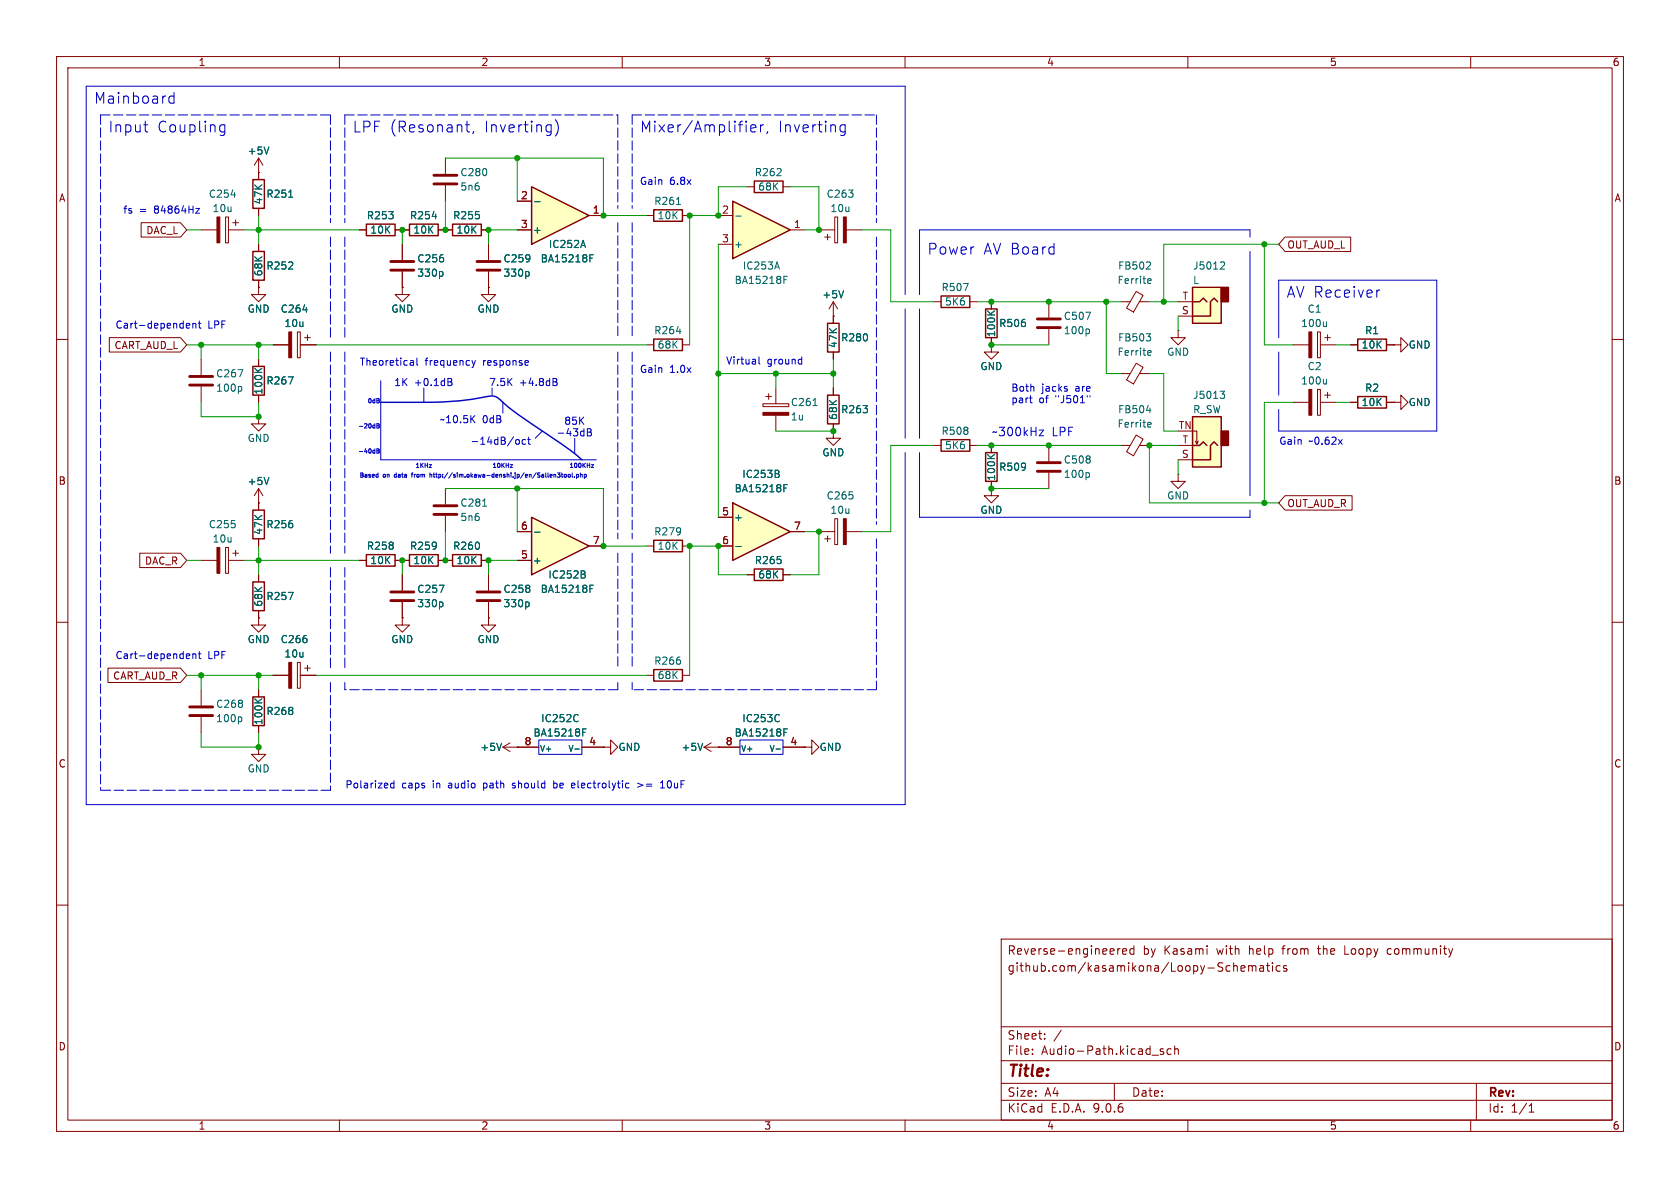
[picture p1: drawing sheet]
<svg xmlns="http://www.w3.org/2000/svg" width="297mm" height="210mm" viewBox="0 0 297 210" stroke-linecap="round" stroke-linejoin="round" font-family="sans-serif">
<g fill="none" stroke="#840000" stroke-width=".18">
<path d="M10 10h277v190h-277zM12 12h273v186h-273zM60 10v2M110 10v2M160 10v2M210 10v2M260 10v2M10 60h2M285 60h2M10 110h2M285 110h2M10 160h2"/>
<path d="M177 166h108v32h-108zM197.6 167.7v1M198 167.7l-.3 .1-.1 .2M198.5 168.2l.7-.1-.1-.3-.4-.1-.2 .2v.7h.6M200.5 167.8l-.5-.1-.3 .3v.4l.2 .2h.6M200.5 167.2v1.5M213.4 167.2v.1M213.4 167.7v1M218.3 170.7h.2l.2 .2v.8M219.4 171.2l.7-.1-.1-.3-.4-.1-.2 .2 .1 .7h.5M220.7 170.8l.5-.1 .2 .2M220.7 170.7v1"/>
<path d="M221.4 170.9l.2-.2 .4 .1v.9M221.4 170.9v.8M222.7 170.8h.6l.1 .9M223.4 171.1h-.5a.29 .29 0 0 0-.2 .3 .29 .29 0 0 0 .2 .3l.5-.1M223.9 170.7h.6M224.1 170.2v1.3l.4 .2M225 170.2v.1M225 170.7v1M226.3 170.8l-.4-.1-.3 .3v.4l.1 .2h.6M227.5 170.8l-.4-.1-.2 .2 .1 .2 .5 .2v.3h-.6M237.7 167.2v1.5h.8M245.5 167.7l-.3 .3v.4l.3 .3"/>
<path d="M285 160h2M60 198v2M110 198v2M160 198v2M177 194.5h108M177 191.5h108M177 187.5h108M177 181.5h108M182.5 186.3v.1M182.5 185.5v.1M184.7 183.6v.1M184.7 182.8v.1"/>
<path d="M187.6 182.1l-1.3 2M197 191.5v3M205.7 185.5l-.4-.1-.2 .2 .1 .2 .5 .2v.3h-.6M207 185.5l-.4-.1-.3 .3v.4l.2 .2h.5M207.7 185.5l.2-.1 .3 .1 .1 .9M207.7 184.9v1.5M210 198v2M260 198v2M261 191.5v6.5M270.3 196.6h.9M270.3 195.5l.4-.4v1.5"/>
</g>
<path d="M210.8 73.7h5.1v8.9h-5.1z" fill="#ffffc2"/>
<path d="M215.9 76.2h1.3v2.5h-1.3z" fill="#840000" stroke="#840000" stroke-width=".25"/>
<path d="M133.3 32h5.1v2h-5.1zM240 59.9h5.1v2.1h-5.1zM210.8 73.7h5.1v8.9h-5.1zM210.8 78.7h1.3l.6-.6 .7 .6M215.3 78.7l-.7-.6-.6 .6v2.6h-3.2M240 70.1h5.1v2h-5.1zM64.8 98h5v2.1h-5zM72.4 98h5.1v2.1h-5.1zM80 98h5.1v2.1h-5.1zM115.6 118.4h5v2h-5zM44.7 123.2h2v5.1h-2z" fill="none" stroke="#840000" stroke-width=".25"/>
<g fill="none" stroke="#840000" stroke-width=".18">
<path d="M132.1 33h1.2M138.4 33h1.3M147.6 38.4h.5v4.5h-.5zM144.8 40.6h2.8M145.8 41.9h1M146.3 41.4v1M149.6 40.6h2.8M208.3 78.7h2.5M210.8 76.2h.8v2.3l.2-.5M211.3 78l.3 .5M238.8 71.1h1.2M238.8 61h1.2"/>
<path d="M245.1 71.1h1.3M245.1 61h1.3M246.4 61h1.2v-1.3l1.3 1.3-1.3 1.2v-1.2M246.4 61h.1M246.4 71.1h1.2v-1.2l1.3 1.2-1.3 1.3v-1.3M246.4 71.1h.1M63.5 99.1h1.3M69.8 99.1h2.6M77.5 99.1h2.5M78.7 86.4v2.8M78.7 91.2v2.8M85.1 99.1h1.3"/>
<path d="M208.3 81.3h2.5M114.3 119.4h1.3M120.6 119.4h1.3M45.7 121.9v1.3M45.7 128.3v1.2M88.9 132.1l1.3 .7M88.9 132.1h2.5M90.2 131.3l-1.3 .8M91.4 132.1h.1"/>
</g>
<path d="M215.7 69.2h.8l-.4 .4 .3 .2 .1 .4-.2 .2h-.4M85.3 89.5h.7M45 123.5l.8 .7M46.3 123.5l-.7 .6M88.7 131.4l-.5 1.3" fill="none" stroke="#006464" stroke-width=".18"/>
<path d="M149.1 38.4h.5v4.5h-.5z" fill="#840000" stroke="#840000" stroke-width=".18"/>
<path d="M76.7 89.4h4.1M76.7 90.9h4.1" fill="none" stroke="#840000" stroke-width=".51"/>
<path d="M129.5 88.9l10.2 5.1-10.2 5.1z" fill="#ffffc2"/>
<path d="M44.7 31.8h2v5h-2zM44.7 44.5h2v5h-2zM115.6 59.9h5v2.1h-5zM44.7 64.8h2v5.1h-2zM44.7 90.2h2v5.1h-2zM115.6 95.5h5v2h-5zM129.5 88.9l10.2 5.1-10.2 5.1zM44.7 102.9h2v5.1h-2zM133.3 100.6h5.1v2h-5.1z" fill="none" stroke="#840000" stroke-width=".25"/>
<g fill="none" stroke="#840000" stroke-width=".18">
<path d="M45.7 30.5v1.3M45.7 36.8v1.3M45.7 50.8v1.3h1.3l-1.3 1.2-1.3-1.2h1.3M45.7 50.8h.1M45.7 43.2v1.3M45.7 49.5v1.3M52.6 58.7h.5v4.5h-.5zM53.8 59.7h1.1M54.4 59.2v1M232.9 58.7h.5v4.5h-.5zM234.2 59.7h1M234.7 59.2v1"/>
<path d="M45.7 63.5v1.3M45.7 69.9v1.2M48.3 61h2.8M53.1 61h2.8M114.3 61h1.3M120.6 61h1.3M134.9 71.4h4.5v.5h-4.5zM135.4 70.1h1M135.9 69.6v1M137.2 68.6v2.8M137.2 73.4v2.8M228.6 61h2.8"/>
<path d="M228.6 71.1h2.8M232.9 68.8h.5v4.6h-.5zM233.4 61h2.8M233.4 71.1h2.8M234.2 69.9h1M234.7 69.3v1.1M45.7 88.9v1.3M45.7 95.3v1.2M114.3 96.5h1.3M120.6 96.5h1.3M127 91.4h2.5M127 96.5h2.5"/>
<path d="M139.7 94h2.5M45.7 101.6v1.3M45.7 108v1.2M71.1 109.2v1.3h1.3l-1.3 1.3-1.3-1.3h1.3M71.1 109.2h.1M71.1 101.6v2.8M71.1 106.4v2.8M86.4 109.2v1.3h1.2l-1.2 1.3-1.3-1.3h1.3M86.4 109.2h.1M86.4 101.6v2.8M86.4 106.4v2.8M132.1 101.6h1.2"/>
<path d="M138.4 101.6h1.3M127 132.1h3.8M138.4 132.1h3.8"/>
</g>
<g fill="none" stroke="#006464" stroke-width=".18">
<path d="M51 34.9h.8M53.6 54.8h.7M119.6 58.6h.8M234.5 56.9v.8M234.5 57.6l-.2 .1M45 65.1l.8 .7M46.3 65.1l-.7 .5M51 66.6h.8l-.5 1.3M143.7 71.7h.8M234.5 67v.9M234.5 67.8l-.2 .1M130.1 96.6h.9"/>
<path d="M137.5 83.1l.2 .3-.2 .3 .3 .3-.1 .3-.2 .1M138.6 86.3h.4M138.6 85.7h.6M51 104.7h.8l-.5 1.3M77.6 103.4h.9l-.6 1.3M78.1 106.4l.2 .3v.3l-.2 .3M93.3 106.4l.2 .3v.3l-.2 .3M137.5 126.3l.3 .1M137.8 127.5l-.3 .1M138.6 129.5h.4M138.6 128.8h.6"/>
</g>
<g fill="#840000" stroke="#840000" stroke-width=".18">
<path d="M134.9 72.9h4.5v.5h-4.5z"/>
<path d="M51.1 58.7h.5v4.5h-.5z"/>
<path d="M231.4 58.7h.5v4.5h-.5z"/>
<path d="M231.4 68.8h.5v4.6h-.5z"/>
</g>
<path d="M69.1 104.6h4.1M69.1 106.2h4.1M84.3 104.6h4.1M84.3 106.2h4.1" fill="none" stroke="#840000" stroke-width=".51"/>
<path d="M210.8 50.8h5.1v6.4h-5.1z" fill="#ffffc2"/>
<path d="M215.9 50.8h1.3v2.5h-1.3z" fill="#840000" stroke="#840000" stroke-width=".25"/>
<path d="M210.8 50.8h5.1v6.4h-5.1zM210.8 53.3h1.3l.6-.6 .7 .6M215.3 53.3l-.7-.6-.6 .6v2.6h-3.2" fill="none" stroke="#840000" stroke-width=".25"/>
<path d="M208.3 55.9h2.5M208.3 53.3h2.5M45.7 88.9h.1M45.7 86.4l-.7 1.2M45.7 86.4l.8 1.2M45.7 86.4v2.5" fill="none" stroke="#840000" stroke-width=".18"/>
<path d="M216 46.3l.4 .1 .1 .3-.8 .9h.8M47.5 84.4l-.4 1.3" fill="none" stroke="#006464" stroke-width=".18"/>
<path d="M94 33l10.1 5.1-10.1 5.1z" fill="#ffffc2"/>
<path d="M80 39.6h5.1v2.1h-5.1zM94 33l10.1 5.1-10.1 5.1zM146.3 57.2h2v5h-2zM166.4 52.3h5v2.1h-5zM174.2 54.6h2.1v5.1h-2.1zM146.3 69.9h2v5h-2zM166.4 77.7h5v2.1h-5zM174.2 80h2.1v5.1h-2.1z" fill="none" stroke="#840000" stroke-width=".25"/>
<g fill="none" stroke="#840000" stroke-width=".18">
<path d="M39.9 38.4h.5v4.5h-.5zM41.1 39.4h1.1M41.7 38.9v1M45.7 30.5h.1M45.7 27.9l-.7 1.3M45.7 27.9l.8 1.3M45.7 27.9v2.6M78.7 27.9v2.8M78.7 32.8v2.8M91.4 35.6h2.6M104.1 38.1h2.6M35.6 40.6h2.8"/>
<path d="M40.4 40.6h2.8M78.7 40.6h1.3M85.1 40.6h1.3M86.4 50.8v1.3h1.2l-1.2 1.2-1.3-1.2h1.3M86.4 50.8h.1M86.4 43.2v2.8M86.4 48v2.8M91.4 40.6h2.6M147.3 55.9h.1M147.3 53.3l-.7 1.3M147.3 53.3l.8 1.3M147.3 53.3v3.9"/>
<path d="M165.1 53.3h1.3M171.4 53.3h1.3M175.3 53.3v1.3M175.3 59.7v1.3M185.4 53.3v2.8M185.4 58.2v2.8M198.1 53.3h1.7M200.9 51.5l1.2 .7-1.7 3-1.2-.7zM201.4 53.3h1.8M208.3 58.4v1.3h1.2l-1.2 1.3-1.3-1.3h1.3M208.3 58.4h.1M35.6 63.5v2.8"/>
<path d="M35.6 68.3v2.8M45.7 73.7v1.2h1.3l-1.3 1.3-1.3-1.3h1.3M45.7 73.7h.1M147.3 62.2v1.3M147.3 68.6v1.3M147.3 74.9v1.3M165.1 78.7h1.3M171.4 78.7h1.3M175.3 78.7v1.3M185.4 78.7v2.8M198.1 78.7h1.7M198.1 66h1.7"/>
<path d="M200.9 76.9l1.2 .7-1.7 3-1.2-.7zM200.9 64.2l1.2 .7-1.7 3-1.2-.7zM201.4 78.7h1.8M201.4 66h1.8M35.6 99.1h2.8M39.9 96.8h.5v4.5h-.5zM40.4 99.1h2.8M41.1 97.8h1.1M41.7 97.3v1M144.8 94h2.8M145.8 95.3h1M146.3 94.7v1.1"/>
<path d="M147.6 91.7h.5v4.6h-.5zM149.6 94h2.8M175.3 86.4v1.2h1.2l-1.2 1.3-1.3-1.3h1.3M175.3 86.4h.1M175.3 85.1v1.3M185.4 83.6v2.8M208.3 83.8v1.3h1.2l-1.2 1.3-1.3-1.3h1.3M208.3 83.8h.1M45.7 109.2v1.3h1.3l-1.3 1.3-1.3-1.3h1.3M45.7 109.2h.1M48.3 119.4h2.8M52.6 117.1h.5v4.6h-.5z"/>
<path d="M53.1 119.4h2.8M53.8 118.1h1.1M54.4 117.6v1M35.6 121.9v2.8M35.6 126.7v2.8M45.7 132.1v1.3h1.3l-1.3 1.2-1.3-1.2h1.3M45.7 132.1h.1M91.4 132.1h3.8M102.9 132.1h3.8M106.7 132.1h1.2v-1.3l1.3 1.3-1.3 1.3v-1.3M106.7 132.1h.1M124.5 132.1l1.2 .7"/>
<path d="M124.5 132.1h2.5M125.7 131.3l-1.2 .8M127 132.1h.1M142.2 132.1h1.3v-1.3l1.3 1.3-1.3 1.3v-1.3M142.2 132.1h.1"/>
</g>
<g fill="none" stroke="#006464" stroke-width=".18">
<path d="M40.9 34.4h.7M47.5 26l-.4 1.2M94.5 35.7h1M93.3 48l.2 .2v.4l-.2 .2M103.1 42.5l.4 1.3M104.3 45.6h.4M104.3 45h.6M149.1 51.4l-.4 1.2M170.3 50.1h.9l-.6 1.3M174.6 54.9l.7 .8M175.8 54.9l-.7 .6M191.9 55.2h.9l-.6 1.3"/>
<path d="M192.4 58.2l.2 .2v.4l-.2 .2M202.6 59h.8l-.4 .5M203.1 49.3h.3l.1 .3-.6 .1M203.3 59.5l.1 .2-.1 .5M203.3 46.4l.1 .1v.3l-.8 .8h.8M203.4 50l-.3 .1M42.1 65.3h.8l-.5 1.3M42.5 68.3l.2 .3v.3l-.2 .3M202.7 72.5h.8M203.1 74.7h.3l.1 .3-.6 .1M203.1 62h.3l.1 .3-.6 .1M203.4 75.4l-.3 .1"/>
<path d="M203.4 62.7l-.3 .1M174.6 80.3l.7 .8M175.8 80.3l-.7 .6M192.4 83.6l.2 .2v.4l-.2 .2M42.5 126.7l.2 .3v.3l-.2 .3M102 126.3l.2 .1M102.2 127.5l-.2 .1M103 129.5h.4M103 128.8h.6M124.2 131.4l-.4 1.3"/>
</g>
<g fill="#840000" stroke="#840000" stroke-width=".18">
<path d="M38.4 96.8h.5v4.5h-.5z"/>
<path d="M38.4 38.4h.5v4.5h-.5z"/>
<path d="M51.1 117.1h.5v4.6h-.5z"/>
<path d="M149.1 91.7h.5v4.6h-.5z"/>
</g>
<path d="M76.7 31h4.1M76.7 32.5h4.1M84.3 46.2h4.1M84.3 47.8h4.1M183.4 56.4h4.1M183.4 57.9h4.1M33.5 66.5h4.1M33.5 68.1h4.1M183.4 81.8h4.1M183.4 83.3h4.1M33.5 125h4.1M33.5 126.5h4.1" fill="none" stroke="#840000" stroke-width=".51"/>
<path d="M94 91.4l10.1 5.1-10.1 5.1z" fill="#ffffc2"/>
<path d="M64.8 39.6h5v2.1h-5zM72.4 39.6h5.1v2.1h-5.1zM94 91.4l10.1 5.1-10.1 5.1z" fill="none" stroke="#840000" stroke-width=".25"/>
<g fill="none" stroke="#840000" stroke-width=".18">
<path d="M63.5 40.6h1.3M69.8 40.6h2.6M71.1 50.8v1.3h1.3l-1.3 1.2-1.3-1.2h1.3M71.1 50.8h.1M71.1 43.2v2.8M71.1 48v2.8M77.5 40.6h1.2M147.3 76.2v1.3h1.3l-1.3 1.2-1.3-1.2h1.3M147.3 76.2h.1M175.3 61v1.2h1.2l-1.2 1.3-1.3-1.3h1.3M175.3 61h.1M91.4 99.1h2.6"/>
<path d="M91.4 94h2.6M104.1 96.5h2.6"/>
</g>
<path d="M76.4 38.3h.8M78.1 48l.2 .2v.4l-.2 .2M94.5 94.1h1M103.2 100.9l.2 .3-.2 .3 .3 .3-.1 .3-.2 .1M104.3 104.1h.4M104.3 103.4h.6" fill="none" stroke="#006464" stroke-width=".18"/>
<path d="M69.1 46.2h4.1M69.1 47.8h4.1" fill="none" stroke="#840000" stroke-width=".51"/>
<path d="M129.5 35.6l10.2 5-10.2 5.1z" fill="#ffffc2"/>
<path d="M115.6 37.1h5v2h-5zM129.5 35.6l10.2 5-10.2 5.1z" fill="none" stroke="#840000" stroke-width=".25"/>
<g fill="none" stroke="#840000" stroke-width=".18">
<path d="M25 39.4h6.9l1.1 1.2-1.1 1.3h-6.9zM45.7 30.5h.1M45.7 30.5v1.3M45.7 36.8v1.3M91.4 35.6h2.6M104.1 38.1h2.6M114.3 38.1h1.3M120.6 38.1h1.3M127 38.1h2.5M19.3 59.7h12.6l1.1 1.3-1.1 1.2h-12.6zM45.7 50.8h.1M45.7 43.2v1.3"/>
<path d="M45.7 49.5v1.3M63.5 40.6h1.3M69.8 40.6h2.6M71.1 50.8h.1M71.1 43.2v2.8M71.1 48v2.8M77.5 40.6h2.5M85.1 40.6h1.3M86.4 50.8h.1M86.4 43.2v2.8M86.4 48v2.8M91.4 40.6h2.6"/>
<path d="M127 43.2h2.5M139.7 40.6h2.5M147.3 55.9h.1M147.3 55.9v1.3M175.3 53.3v1.3M175.3 59.7v1.3M227.2 41.9h11.6v2.6h-11.6l-1.1-1.3zM45.7 63.5v1.3M45.7 69.9v1.2M48.3 61h2.8M53.1 61h2.8M147.3 76.2h.1"/>
<path d="M147.3 62.2v1.3M147.3 68.6v1.3M147.3 74.9v1.3M175.3 61h.1M175.3 78.7v1.3M238.8 71.1h1.2M238.8 61h1.2M245.1 71.1h1.3M245.1 61h1.3M246.4 61h.1M246.4 71.1h.1M24.7 97.8h7.2l1.1 1.3-1.1 1.2h-7.2z"/>
<path d="M45.7 88.9h.1M45.7 88.9v1.3M45.7 95.3v1.2M63.5 99.1h1.3M69.8 99.1h2.6M77.5 99.1h2.5M85.1 99.1h1.3M91.4 99.1h2.6M91.4 94h2.6M104.1 96.5h2.6M127 96.5h2.5M127 91.4h2.5"/>
<path d="M139.7 94h2.5M175.3 86.4h.1M175.3 85.1v1.3M227.2 87.6h11.8v2.6h-11.8l-1.1-1.3zM19.1 118.1h12.8l1.1 1.3-1.1 1.3h-12.8zM45.7 109.2h.1M45.7 101.6v1.3M45.7 108v1.2M48.3 119.4h2.8M53.1 119.4h2.8M71.1 109.2h.1M71.1 101.6v2.8"/>
<path d="M71.1 106.4v2.8M86.4 109.2h.1M86.4 101.6v2.8M86.4 106.4v2.8M132.1 101.6h1.2M138.4 101.6h1.3M45.7 121.9v1.3M45.7 128.3v1.2M91.4 132.1h.1M91.4 132.1h3.8M102.9 132.1h3.8M106.7 132.1h.1"/>
<path d="M127 132.1h.1M127 132.1h3.8M138.4 132.1h3.8M142.2 132.1h.1"/>
</g>
<g fill="none" stroke="#006464" stroke-width=".18">
<path d="M47.5 26l-.4 1.2M51 34.9h.8M76.4 38.3h.8M94.5 35.7h1M119.6 36.1h.7M130.1 38.2h.9M53.6 54.8h.7M78.1 48l.2 .2v.4l-.2 .2M93.3 48l.2 .2v.4l-.2 .2M103.1 42.5l.4 1.3M104.3 45.6h.4M104.3 45h.6"/>
<path d="M137.4 46.3l.4 1.3M138.6 49.4h.4M138.6 48.8h.6M149.1 51.4l-.4 1.2M174.6 54.9l.7 .8M175.8 54.9l-.7 .6M45 65.1l.8 .7M46.3 65.1l-.7 .5M51 66.6h.8l-.5 1.3M47.5 84.4l-.4 1.3M94.5 94.1h1M130.1 96.6h.9"/>
<path d="M137.5 83.1l.2 .3-.2 .3 .3 .3-.1 .3-.2 .1M138.6 86.3h.4M138.6 85.7h.6M174.6 80.3l.7 .8M175.8 80.3l-.7 .6M51 104.7h.8l-.5 1.3M77.6 103.4h.9l-.6 1.3M78.1 106.4l.2 .3v.3l-.2 .3M93.3 106.4l.2 .3v.3l-.2 .3M103.2 100.9l.2 .3-.2 .3 .3 .3-.1 .3-.2 .1M104.3 103.4h.6M104.3 104.1h.4"/>
<path d="M45 123.5l.8 .7M46.3 123.5l-.7 .6M88.7 131.4l-.5 1.3M102 126.3l.2 .1M102.2 127.5l-.2 .1M103 129.5h.4M103 128.8h.6M124.2 131.4l-.4 1.3M137.5 126.3l.3 .1M137.8 127.5l-.3 .1M138.6 129.5h.4M138.6 128.8h.6"/>
</g>
<g fill="none" stroke="#0000c2" stroke-width=".18" stroke-dasharray="1.7 .6">
<path d="M17.8 20.3h40.6M17.8 20.3v119.4M58.4 20.3v19.1M61 20.3v19.1M61 20.3h48.2M109.2 20.3v16.5M109.2 39.4v20.3M111.8 20.3v16.5M111.8 20.3h43.1M111.8 39.4v20.3M154.9 20.3v19.1M58.4 41.9v17.8"/>
<path d="M61 41.9v17.8M154.9 41.9v50.8M58.4 62.2v35.6M61 62.2v35.6M109.2 62.2v33.1M111.8 62.2v33.1M109.2 97.8v20.3M111.8 97.8v20.3M154.9 95.3v26.6M58.4 100.3v17.8M61 100.3v17.8M58.4 139.7h-40.6"/>
<path d="M58.4 120.7v19M61 120.7v1.2M109.2 121.9h-48.2M109.2 120.7v1.2M111.8 120.7v1.2M154.9 121.9h-43.1"/>
</g>
<g fill="none" stroke="#0000c2" stroke-width=".18">
<path d="M30.8 16.3v1.9M30.8 17.1l-.6-.1-.3 .3v.6l.1 .3h.2h.6M25.4 22.1h.7M25.8 23.2l.3 .1M34.6 36.8h.7l-.7 .9h.7M38.9 23.1l.3 .2 .5-.1M39.7 22.1h-.5l-.3 .1M39.7 22.1v1.5a.52 .52 0 0 1-.8 .3M82.3 22.1h.7M82.6 21.4v1.7l.1 .1 .3 .1M83.7 23.2l-.1 .4M97.3 22.1h.1"/>
<path d="M97.4 22.1l-.1 1.7M97.4 23.2l-.1 .1M98.2 21.2a2.18 2.18 0 0 1 0 2.9M132.7 22.7l.9-.2-.1-.4h-.5l-.3 .2 .1 .9 .2 .1 .5-.1M134.4 22.1v1.2M135 22.1h-.4l-.2 .3M135.7 23.2l-.2 .4M149.4 22.1h-.5l-.4 .3v.6l.2 .2 .2 .1 .5-.1M149.4 22.1v1.5a.52 .52 0 0 1-.8 .3M33.1 57.2h.4v.3l-.6 .1M33.5 57.9l-.4 .1M34.1 57.3l.2-.1h.3v.8"/>
<path d="M34.1 57.2v.8M35.1 57.2h.4M35.2 56.7v1.1l.3 .2M160 52.1v-36.9h-144.8v127h144.8v-62.2M160 54.6v22.9M162.6 54.6v22.9M221 41.9v-1.3h-58.4v11.5M221 44.5v43.1M226.1 59.7v-10.2h27.9v26.7h-27.9v-3.8M243.9 51.3l-.4 .1M66.6 74.9l.4 .1-.1 .3 .2 .2-.2 .2h-.3zM66.6 79.3l.4 .2-.1 .2 .2 .3-.2 .1h-.3z"/>
<path d="M66.6 75.3h.3M66.6 79.7h.3M67 70.9v.2M67.3 67.3v14h38.1M72.7 63.7l.3 .1 .1 .8M73.1 64.5l-.4 .1M73.1 64l-.4 .1M73.7 63.3v1.1l.2 .2M74.9 68.6v2.5M79.2 66.9l.6 .1 .1 .3-.3 .2M79.2 67.5h.4M79.6 67.5l.3 .2v.3l-.7 .2"/>
<path d="M83.4 74l.6 .7M83.4 63.7l.3 .9M83.7 64.6l-.3 .4M84 73.5l-.8 .7M84 63.7l-.3 .9M87 68.6v1.3M88.9 71.1v1.9M91.2 77.8l.4-.1 .2 .2-.1 .6h-.3l-.2-.1M92.9 77.8l-.4-.1-.2 .2 .1 .6h.5M93.2 63.7l.2 .3-.6 .1M93.3 77.7h.5M93.4 64.5l-.2 .1"/>
<path d="M93.5 77.3v1.1l.3 .1M95.9 76.2l-1.3 1.3M97.8 66.9l.6 .1v.3l-.2 .2M97.8 67.5h.4M98.2 67.5l.3 .2-.1 .3-.6 .2M101.6 77.5v2.5M103.8 75.8h.5l.2 .2-.2 .4 .2 .1 .1 .3-.3 .3h-.5zM103.8 76.4h.5M134.2 63.1v1.1l.2 .2M141.6 63.5l.1 .1M141.7 63.1v1.3M141.7 64.3l-.1 .1"/>
<path d="M182 70.4h.5M182.2 71.1l.3 .1M183.7 76h.8l-.8 1h.8M192.7 69.9v.3M226.1 62.2v7.7M64.1 83.7l-.3-.1v.8M66.8 83.9h.1M66.8 83.6v.8M66.8 84.3v.1M69.7 83.9v.4M70.1 83.6v.8M71.1 83.6v.7"/>
<path d="M72.7 83.9h.3M73 83.6l-.2 .1v.7M75.9 82.1h.4l-.4 .5h.4M76 83.9h.3v.5M76 83.6v.8M76.6 83.9h.3M76.7 83.6v.7M77.1 83.6v.7M79.2 83.6l-.7 .9M80 83.6l-.7 .9M80.8 83.6v.1M83.3 83.6v.8"/>
<path d="M87.3 83.6v.8M89.7 83.6v.8M90.2 82.1h.4l-.4 .5h.4M90.3 83.6v.1M91.1 83.6h.1M92.7 83.6l-.7 .9M94.8 83.6l-.6 .9M95.5 83.6l-.4 .1M96.5 83.6v.7M96.9 83.6v.7M98.5 83.6h.5l-.2 .3 .2 .1v.3h-.4M99.2 83.9h.3"/>
<path d="M99.3 83.6v.7l.2 .1M99.8 83.9h.2l.1 .1-.1 .4-.3-.2zM100.5 83.9h.2l.1 .1-.1 .4-.3-.2zM101.2 83.6v.7l.1 .1M101.6 84.3v.1M101.9 83.9h.2l.2 .1-.1 .3h-.3M101.9 83.9v.7M102.6 83.9h.3v.5M102.6 83.6v.8M103.3 83.9h.2l.2 .1-.1 .3h-.3M103.3 83.9v.7M104.5 82.1h.4l-.4 .5h.4"/>
<path d="M162.6 80v11.4h58.4v-1.2M33.1 115.6h.4v.3l-.6 .1M33.5 116.4h-.4M34.1 115.6v.8M34.1 115.7l.2-.1h.3v.8M35.1 115.6h.4M35.2 115.2v1l.3 .2M69.6 138v1.3M69.6 138.5l-.3-.1-.3 .3 .2 .5h.4M90.6 139.2l.1 .1M90.8 138.4l-.2 .2 .2 .3M95.2 130.8h7.7v2.6h-7.7z"/>
<path d="M97.9 139.2l.4 .1M97.9 138v1.3M98.3 138.4l-.4 .1M101.2 138.4l.4 .1M101.6 139.2l-.4 .1M101.6 138.7l-.6 .2M110.8 138.4l.4 .1M111.2 139.2l-.4 .1M112.7 138.4l1 .4-1 .4M116.8 139.3h.7M116.8 138.4l.3-.4v1.3M130.8 130.8h7.6v2.6h-7.6z"/>
</g>
<path d="M67.3 71.1a106.4 106.4 0 0 0 16.3-.5l1.9-.4a2.68 2.68 0 0 1 3.4 .9 60.1 60.1 0 0 0 7.9 5.7 45.4 45.4 0 0 1 6.1 4.5" fill="none" stroke="#0000c2" stroke-width=".25"/>
<g fill="none" stroke="#009600" stroke-width=".18">
<path d="M45.7 38.1v5.1M78.7 27.9h28v10.2h7.6M78.7 35.6v5M91.4 27.9v7.7M132.1 33h-5.1v5.1h-5.1v22.9M139.7 33h5.1v7.6h-2.6M33 40.6h2.6M43.2 40.6h20.3M71.1 40.6v2.6M91.4 40.6h-5v2.6M127 43.2v48.2M152.4 40.6h5.1v12.7h7.6"/>
<path d="M172.7 53.3h25.4M195.6 53.3v12.7h2.5M203.2 53.3h5.1M208.3 55.9v2.5M223.5 43.2v17.8h5.1M226.1 43.2h-20.4v10.1M33 61h15.3M35.6 71.1v2.6h10.1v-2.6M35.6 61v2.5M45.7 61v2.5M55.9 61h58.4M127 66h20.3"/>
<path d="M137.2 76.2h10.1M137.2 66v2.6M147.3 63.5v5.1M165.1 78.7h-7.6v15.3h-5.1M172.7 78.7h25.4M175.3 61h10.1M203.2 66h2.5v10.2h2.6M208.3 78.7h-5.1v10.2h22.9M228.6 71.1h-5.1v17.8M236.2 71.1h2.6M236.2 61h2.6M33 99.1h2.6"/>
<path d="M43.2 99.1h20.3M45.7 96.5v5.1M71.1 99.1v2.5M78.7 94v5.1M78.7 86.4h28v10.1h7.6M91.4 99.1h-5v2.5M91.4 86.4v7.6M142.2 94h2.6v7.6h-5.1M175.3 86.4h10.1M208.3 81.3v2.5M33 119.4h15.3M35.6 119.4v2.5"/>
<path d="M45.7 119.4v2.5M55.9 119.4h58.4M132.1 101.6h-5.1v-5.1h-5.1v22.9M35.6 129.5v2.6h10.1v-2.6"/>
</g>
<g fill="#009600" stroke="#009600" stroke-width=".18">
<circle cx="223.5" cy="88.9" r=".46"/>
<circle cx="203.2" cy="78.7" r=".46"/>
<circle cx="223.5" cy="43.2" r=".46"/>
<circle cx="185.4" cy="53.3" r=".46"/>
<circle cx="185.4" cy="78.7" r=".46"/>
<circle cx="205.7" cy="53.3" r=".46"/>
<circle cx="195.6" cy="53.3" r=".46"/>
<circle cx="175.3" cy="78.7" r=".46"/>
<circle cx="175.3" cy="53.3" r=".46"/>
<circle cx="175.3" cy="61" r=".46"/>
<circle cx="147.3" cy="66" r=".46"/>
<circle cx="147.3" cy="76.2" r=".46"/>
<circle cx="144.8" cy="40.6" r=".46"/>
<circle cx="175.3" cy="86.4" r=".46"/>
<circle cx="144.8" cy="94" r=".46"/>
<circle cx="121.9" cy="96.5" r=".46"/>
<circle cx="127" cy="96.5" r=".46"/>
<circle cx="86.4" cy="40.6" r=".46"/>
<circle cx="71.1" cy="40.6" r=".46"/>
<circle cx="78.7" cy="40.6" r=".46"/>
<circle cx="91.4" cy="27.9" r=".46"/>
<circle cx="106.7" cy="96.5" r=".46"/>
<circle cx="91.4" cy="86.4" r=".46"/>
<circle cx="106.7" cy="38.1" r=".46"/>
<circle cx="86.4" cy="99.1" r=".46"/>
<circle cx="78.7" cy="99.1" r=".46"/>
<circle cx="45.7" cy="40.6" r=".46"/>
<circle cx="35.6" cy="61" r=".46"/>
<circle cx="45.7" cy="61" r=".46"/>
<circle cx="45.7" cy="73.7" r=".46"/>
<circle cx="71.1" cy="99.1" r=".46"/>
<circle cx="45.7" cy="99.1" r=".46"/>
<circle cx="35.6" cy="119.4" r=".46"/>
<circle cx="45.7" cy="132.1" r=".46"/>
<circle cx="45.7" cy="119.4" r=".46"/>
<circle cx="137.2" cy="66" r=".46"/>
<circle cx="127" cy="66" r=".46"/>
<circle cx="121.9" cy="38.1" r=".46"/>
<circle cx="127" cy="38.1" r=".46"/>
</g>
<text font-size="2.8" fill="#840000" x="178" y="190.9">Title:</text>
<g font-size="2.7" fill="#0000c2">
<text x="16.5" y="18.6">Mainboard</text>
<text x="19" y="23.7">Input</text>
<text x="27.7" y="23.7">Coupling</text>
<text x="62.2" y="23.7">LPF (Resonant,</text>
<text x="85.6" y="23.7">Inverting)</text>
<text x="113" y="23.7">Mixer/Amplifier,</text>
<text x="137.5" y="23.7">Inverting</text>
<text x="163.8" y="45.3">Power</text>
<text x="173.8" y="45.3">AV Board</text>
<text x="227.3" y="52.9">AV Receiver</text>
</g>
<g font-size="2.1" fill="#0000c2">
<text x="175.3" y="77.2">~300kHz</text>
<text x="185.9" y="77.2">LPF</text>
</g>
<g font-size="2.1" fill="#840000">
<text x="178" y="172">github.com/kasamikona/Loopy-Schematics</text>
<text x="178" y="169">Reverse-engineered</text>
<text x="202" y="169">by</text>
<text x="205.8" y="169">Kasami</text>
<text x="215.3" y="169">with</text>
<text x="221.1" y="169">help</text>
<text x="227.1" y="169">from</text>
<text x="233.6" y="169">the</text>
<text x="238.4" y="169">Loopy</text>
<text x="246.1" y="169">community</text>
<text x="178" y="184">Sheet:</text>
<text x="178" y="186.7">File:</text>
<text x="184.1" y="186.7">Audio-Path.kicad_sch</text>
<text x="178" y="196.9">KiCad</text>
<text x="178" y="194.1">Size:</text>
<text x="184.7" y="194.1">A4</text>
<text x="185.7" y="196.9">E.D.A.</text>
<text x="193.3" y="196.9">9.0.6</text>
<text x="200" y="194.1">Date:</text>
<text x="263" y="194.3">Rev:</text>
<text x="263" y="196.9">Id:</text>
<text x="267.1" y="196.9">1/1</text>
</g>
<g font-size="1.8" fill="#840000">
<text x="35" y="11.9">1</text>
<text x="85" y="11.9">2</text>
<text x="135" y="11.9">3</text>
<text x="185" y="11.9">4</text>
<text x="235" y="11.9">5</text>
<text x="285" y="11.9">6</text>
<text x="10.3" y="35.9">A</text>
<text x="285.3" y="35.9">A</text>
<text x="25.8" y="41.6">DAC_L</text>
<text x="227.5" y="44.1">OUT_AUD_L</text>
<text x="20.1" y="61.9">CART_AUD_L</text>
<text x="10.3" y="85.9">B</text>
<text x="227.5" y="89.9">OUT_AUD_R</text>
<text x="285.3" y="85.9">B</text>
<text x="25.5" y="100">DAC_R</text>
<text x="19.9" y="120.3">CART_AUD_R</text>
<text x="10.3" y="135.9">C</text>
<text x="285.3" y="135.9">C</text>
<text x="10.3" y="185.9">D</text>
<text x="285.3" y="185.9">D</text>
<text x="35" y="199.9">1</text>
<text x="85" y="199.9">2</text>
<text x="135" y="199.9">3</text>
<text x="185" y="199.9">4</text>
<text x="235" y="199.9">5</text>
<text x="285" y="199.9">6</text>
</g>
<g font-size="1.8" fill="#006464">
<text x="43.7" y="27.5">+5V</text>
<text x="36.8" y="35.2">C254</text>
<text x="47" y="35.2">R251</text>
<text x="81.3" y="31.3">C280</text>
<text x="81.3" y="33.9">5n6</text>
<text x="133.3" y="31.3">R262</text>
<text x="133.9" y="33.9">68K</text>
<text x="146" y="35.2">C263</text>
<text x="37.5" y="37.7">10u</text>
<text x="46.6" y="36.2" transform="rotate(-90 46.6 36.2)">47K</text>
<text x="64.8" y="39">R253</text>
<text x="65.4" y="41.5">10K</text>
<text x="72.4" y="39">R254</text>
<text x="73" y="41.5">10K</text>
<text x="80" y="39">R255</text>
<text x="80.6" y="41.5">10K</text>
<text x="94.1" y="41.5">+</text>
<text x="115.6" y="36.4">R261</text>
<text x="116.2" y="39">10K</text>
<text x="146.7" y="37.7">10u</text>
<text x="47" y="47.9">R252</text>
<text x="73.7" y="46.6">C256</text>
<text x="88.9" y="46.6">C259</text>
<text x="95.5" y="46.6">BA15218F</text>
<text x="96.9" y="44">IC252A</text>
<text x="129.7" y="44">+</text>
<text x="131.2" y="47.9">IC253A</text>
<text x="197.6" y="47.9">FB502</text>
<text x="210.8" y="47.9">J5012</text>
<text x="46.6" y="48.9" transform="rotate(-90 46.6 48.9)">68K</text>
<text x="73.7" y="49.1">330p</text>
<text x="88.9" y="49.1">330p</text>
<text x="129.8" y="50.4">BA15218F</text>
<text x="145.3" y="52.9">+5V</text>
<text x="166.4" y="51.7">R507</text>
<text x="197.5" y="50.4">Ferrite</text>
<text x="210.8" y="50.4">L</text>
<text x="43.7" y="55.5">GND</text>
<text x="49.5" y="55.5">C264</text>
<text x="50.2" y="58">10u</text>
<text x="69.1" y="55.5">GND</text>
<text x="84.3" y="55.5">GND</text>
<text x="115.6" y="59.3">R264</text>
<text x="167" y="54.2">5K6</text>
<text x="176.1" y="59.7" transform="rotate(-90 176.1 59.7)">100K</text>
<text x="176.5" y="58">R506</text>
<text x="188" y="56.7">C507</text>
<text x="188" y="59.3">100p</text>
<text x="229.9" y="58">100u</text>
<text x="231.1" y="55.5">C1</text>
<text x="241.2" y="59.3">R1</text>
<text x="116.2" y="61.8">68K</text>
<text x="148.2" y="61.6" transform="rotate(-90 148.2 61.6)">47K</text>
<text x="148.6" y="60.6">R280</text>
<text x="173.2" y="65.6">GND</text>
<text x="197.5" y="63.1">Ferrite</text>
<text x="197.6" y="60.6">FB503</text>
<text x="206.2" y="63.1">GND</text>
<text x="231.1" y="65.6">C2</text>
<text x="240.6" y="61.8">10K</text>
<text x="248.9" y="61.8">GND</text>
<text x="38.1" y="66.9">C267</text>
<text x="38.1" y="69.4">100p</text>
<text x="46.6" y="69.9" transform="rotate(-90 46.6 69.9)">100K</text>
<text x="47" y="68.2">R267</text>
<text x="139.7" y="72">C261</text>
<text x="210.8" y="70.7">J5013</text>
<text x="229.9" y="68.2">100u</text>
<text x="240.6" y="72">10K</text>
<text x="241.2" y="69.4">R2</text>
<text x="248.9" y="72">GND</text>
<text x="139.7" y="74.5">1u</text>
<text x="148.2" y="74.3" transform="rotate(-90 148.2 74.3)">68K</text>
<text x="148.6" y="73.3">R263</text>
<text x="166.4" y="77.1">R508</text>
<text x="197.5" y="75.8">Ferrite</text>
<text x="197.6" y="73.3">FB504</text>
<text x="210.8" y="73.3">R_SW</text>
<text x="43.7" y="78.3">GND</text>
<text x="145.3" y="80.9">GND</text>
<text x="167" y="79.6">5K6</text>
<text x="176.5" y="83.4">R509</text>
<text x="188" y="82.1">C508</text>
<text x="43.7" y="86">+5V</text>
<text x="81.3" y="89.8">C281</text>
<text x="129.8" y="87.2">BA15218F</text>
<text x="131.1" y="84.7">IC253B</text>
<text x="146" y="88.5">C265</text>
<text x="176.1" y="85.1" transform="rotate(-90 176.1 85.1)">100K</text>
<text x="188" y="84.7">100p</text>
<text x="206.2" y="88.5">GND</text>
<text x="36.8" y="93.6">C255</text>
<text x="46.6" y="94.7" transform="rotate(-90 46.6 94.7)">47K</text>
<text x="47" y="93.6">R256</text>
<text x="81.3" y="92.3">5n6</text>
<text x="115.6" y="94.8">R279</text>
<text x="129.7" y="92.3">+</text>
<text x="146.7" y="91">10u</text>
<text x="173.2" y="91">GND</text>
<text x="37.5" y="96.1">10u</text>
<text x="64.8" y="97.4">R258</text>
<text x="65.4" y="99.9">10K</text>
<text x="72.4" y="97.4">R259</text>
<text x="73" y="99.9">10K</text>
<text x="80" y="97.4">R260</text>
<text x="80.6" y="99.9">10K</text>
<text x="94.1" y="99.9">+</text>
<text x="116.2" y="97.4">10K</text>
<text x="133.3" y="99.9">R265</text>
<text x="46.6" y="107.4" transform="rotate(-90 46.6 107.4)">68K</text>
<text x="47" y="106.3">R257</text>
<text x="73.7" y="105">C257</text>
<text x="73.7" y="107.5">330p</text>
<text x="88.9" y="105">C258</text>
<text x="88.9" y="107.5">330p</text>
<text x="95.5" y="105">BA15218F</text>
<text x="96.8" y="102.5">IC252B</text>
<text x="133.9" y="102.5">68K</text>
<text x="43.7" y="113.9">GND</text>
<text x="49.5" y="113.9">C266</text>
<text x="69.1" y="113.9">GND</text>
<text x="84.3" y="113.9">GND</text>
<text x="50.2" y="116.4">10u</text>
<text x="115.6" y="117.7">R266</text>
<text x="38.1" y="125.3">C268</text>
<text x="116.2" y="120.2">68K</text>
<text x="38.1" y="127.9">100p</text>
<text x="46.6" y="128.3" transform="rotate(-90 46.6 128.3)">100K</text>
<text x="47" y="126.6">R268</text>
<text x="94.2" y="130.4">BA15218F</text>
<text x="95.6" y="127.9">IC252C</text>
<text x="129.8" y="130.4">BA15218F</text>
<text x="131.1" y="127.9">IC253C</text>
<text x="43.7" y="136.8">GND</text>
<text x="84.8" y="132.9">+5V</text>
<text x="95.4" y="132.9">_{V+} _{V-}</text>
<text x="109.2" y="132.9">GND</text>
<text x="120.4" y="132.9">+5V</text>
<text x="130.9" y="132.9">_{V+} _{V-}</text>
<text x="144.8" y="132.9">GND</text>
</g>
<g font-size="1.8" fill="#a90000">
<text x="92" y="35.3">2</text>
<text x="92" y="40.4">3</text>
<text x="104.7" y="37.8">1</text>
<text x="127.6" y="37.8">2</text>
<text x="140.3" y="40.4">1</text>
<text x="127.6" y="42.9">3</text>
<text x="209" y="53.1">T</text>
<text x="208.8" y="55.6">S</text>
<text x="208.3" y="75.9">TN</text>
<text x="208.8" y="81">S</text>
<text x="209" y="78.5">T</text>
<text x="92" y="93.7">6</text>
<text x="127.6" y="91.2">5</text>
<text x="140.3" y="93.7">7</text>
<text x="92" y="98.8">5</text>
<text x="104.7" y="96.3">7</text>
<text x="127.6" y="96.3">6</text>
<text x="92.6" y="131.8">8</text>
<text x="104.1" y="131.8">4</text>
<text x="128.2" y="131.8">8</text>
<text x="139.6" y="131.8">4</text>
</g>
<g font-size="1.8" fill="#0000c2">
<text x="113" y="32.8">Gain</text>
<text x="118.4" y="32.8">6.8x</text>
<text x="21.7" y="37.9">fs</text>
<text x="24.6" y="37.9">=</text>
<text x="27.4" y="37.9">84864Hz</text>
<text x="20.3" y="58.2">Cart-dependent</text>
<text x="36.7" y="58.2">LPF</text>
<text x="63.5" y="65">Theoretical</text>
<text x="75.1" y="65">frequency</text>
<text x="85.5" y="65">response</text>
<text x="128.3" y="64.5">Virtual</text>
<text x="135.6" y="64.5">ground</text>
<text x="69.6" y="68.3">1K</text>
<text x="73.2" y="68.3">+0.1dB</text>
<text x="86.4" y="68.3">7.5K</text>
<text x="91.8" y="68.3">+4.8dB</text>
<text x="113" y="66.2">Gain</text>
<text x="118.4" y="66.2">1.0x</text>
<text x="178.7" y="69.4">Both</text>
<text x="178.7" y="71.5">part</text>
<text x="183.7" y="71.5">of</text>
<text x="184.1" y="69.4">jacks</text>
<text x="186.7" y="71.5">&quot;J501&quot;</text>
<text x="190.2" y="69.4">are</text>
<text x="77.7" y="75.1">~10.5K</text>
<text x="85.3" y="75.1">0dB</text>
<text x="98.3" y="77.2">-43dB</text>
<text x="99.7" y="75.2">85K</text>
<text x="83.1" y="78.9">-14dB/oct</text>
<text x="226.1" y="78.9">Gain</text>
<text x="231.4" y="78.9">~0.62x</text>
<text x="20.3" y="116.6">Cart-dependent</text>
<text x="36.7" y="116.6">LPF</text>
<text x="61" y="139.5">Polarized</text>
<text x="71" y="139.5">caps</text>
<text x="76.6" y="139.5">in</text>
<text x="79.5" y="139.5">audio</text>
<text x="85.9" y="139.5">path</text>
<text x="91.2" y="139.5">should</text>
<text x="98.7" y="139.5">be</text>
<text x="102.1" y="139.5">electrolytic</text>
<text x="113.9" y="139.5">&gt;=</text>
<text x="118.2" y="139.5">10uF</text>
</g>
<g font-size="1.1" fill="#0000c2">
<text x="64.8" y="71.5">0dB</text>
<text x="63.2" y="75.9">-20dB</text>
<text x="63.2" y="80.4">-40dB</text>
<text x="73.3" y="82.9">1KHz</text>
<text x="86.9" y="82.9">10KHz</text>
<text x="100.5" y="82.9">100KHz</text>
<text x="63.5" y="84.8">Based</text>
<text x="67.8" y="84.8">on</text>
<text x="70.1" y="84.8">data</text>
<text x="73.4" y="84.8">from</text>
<text x="76.9" y="84.8">http://sim.okawa-denshi.jp/en/Sallen3tool.php</text>
</g>
</svg>
